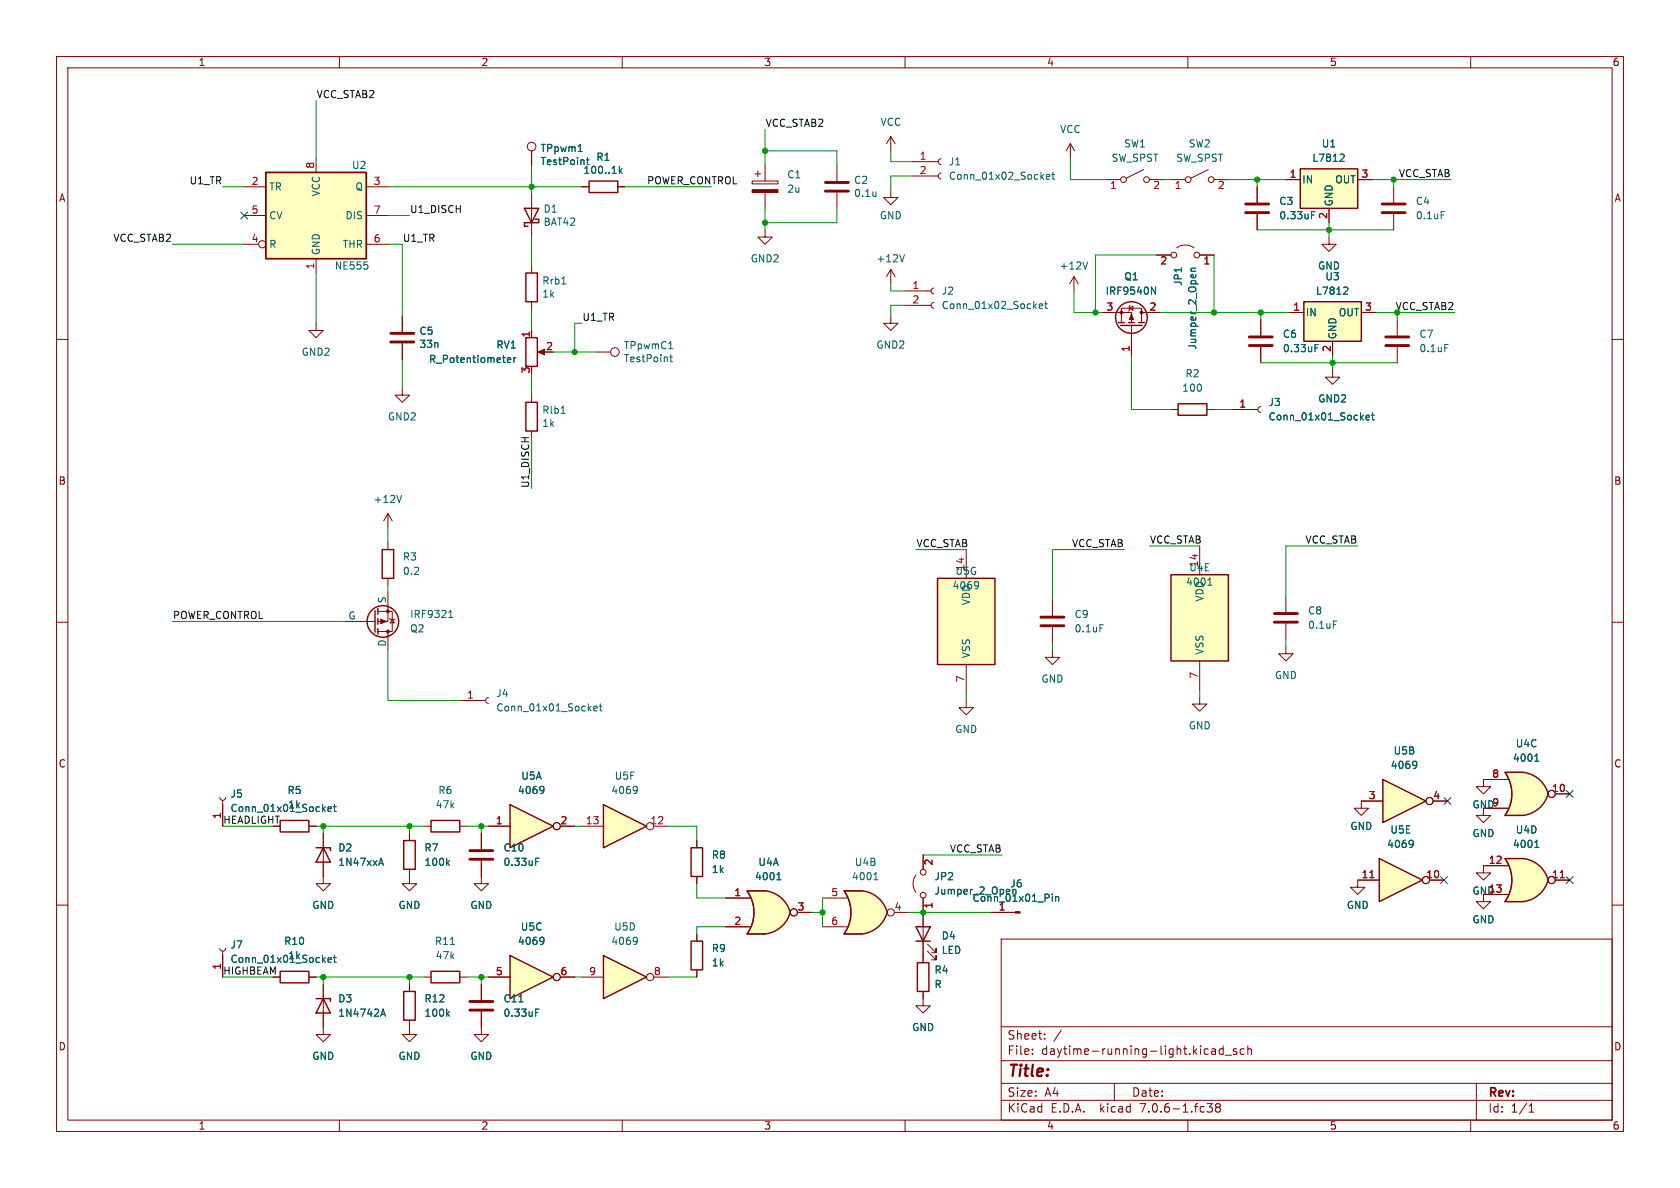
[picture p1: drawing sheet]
<svg xmlns="http://www.w3.org/2000/svg" width="297mm" height="210mm" viewBox="0 0 297 210" stroke-linecap="round" stroke-linejoin="round" font-family="sans-serif">
<g fill="none" stroke="#840000" stroke-width=".18">
<path d="M10 10h277v190h-277zM12 12h273v186h-273zM60 10v2M110 10v2M160 10v2M210 10v2M260 10v2M133 32h4.5v.5h-4.5zM133.5 30.7h1M134 30.2v1M135.3 29.2v2.8M135.3 34v2.8"/>
<path d="M148 29.2v2.8M148 34v2.8M157.5 33.7v1.2h1.2l-1.2 1.3-1.3-1.3h1.3M157.5 24.1l-.8 1.3M157.5 24.1v2.6M157.5 24.1l.7 1.3M161.3 31.1h4.6M161.3 28.6h4.6M166.4 30.6l-.4 .1-.1 .4 .1 .4 .4 .1M166.4 28.1l-.4 .1-.1 .4 .1 .3 .4 .2M189.2 25.4l-.7 1.3M189.2 25.4v2.5"/>
<path d="M189.2 25.4l.8 1.3M10 60h2M135.3 40.6v1.3h1.2l-1.2 1.3-1.3-1.3h1.3M157.5 55.9v1.3h1.2l-1.2 1.2-1.3-1.2h1.3M157.5 47.6v2.6M157.5 47.6l-.8 1.3M157.5 47.6l.7 1.3M160 54h4.6M160 51.4h4.6M165.1 53.5l-.3 .1-.2 .4 .1 .3 .4 .2M165.1 50.9l-.3 .2-.2 .3 .1 .4 .4 .1M189.9 48.9l-.8 1.3"/>
<path d="M189.9 48.9v2.5M189.9 48.9l.7 1.3M285 60h2M170.8 97.2v5M10 110h2M170.8 117.5v5.1M186.1 114.9v1.3h1.2l-1.2 1.3-1.3-1.3h1.3M285 110h2M10 160h2M38.9 141l.1 .3 .4 .2 .3-.2 .2-.3M39.4 141.5v4.6M54.6 146.1h1.3"/>
<path d="M57.1 147.3v7.6M72.4 153.7v2.5h1.3l-1.3 1.3-1.3-1.3h1.3M72.4 147.3v1.3M74.9 146.1h1.3M81.3 146.1h1.2M85.1 154.9v1.3h1.3l-1.3 1.3-1.3-1.3h1.3M285 160h2M38.9 167.6l.1 .4 .4 .1 .3-.1 .2-.4M39.4 168.1v4.6M48.3 172.7h1.2M54.6 172.7h1.3M74.9 172.7h1.3"/>
<path d="M81.3 172.7h1.2M177 166h108v32h-108zM60 198v2M72.4 181.6v1.3h1.3l-1.3 1.3-1.3-1.3h1.3M85.1 181.6v1.3h1.3l-1.3 1.3-1.3-1.3h1.3M110 198v2M160 198v2M177 194.5h108M177 191.5h108M177 187.5h108M177 181.5h108M182.5 186.3v.1"/>
<path d="M182.5 185.5v.1M184.7 183.6v.1M184.7 182.8v.1M187.6 182.1l-1.3 2M197 191.5v3M210 198v2M213.4 195.1h.9l-.5 .6 .4 .1v.7l-.2 .1-.5-.1M214.2 185.5h.6l.1 .9M214.9 185.8h-.5a.29 .29 0 0 0-.2 .3 .29 .29 0 0 0 .2 .3l.5-.1M215.2 195.7l-.3-.2 .3-.4 .4 .1 .1 .2-.2 .3M215.2 195.7l-.3 .3v.3l.3 .3 .4-.1 .1-.2v-.4l-.2-.2M215.2 195.7h.3"/>
<path d="M216.2 185.5l-.4-.1-.3 .3v.4l.2 .2h.5M216.2 184.9v1.5M216.6 186.5h1.1M218.6 185.5l-.4-.1-.2 .2 .1 .2 .5 .2v.3h-.6M220 185.5l-.5-.1-.3 .3v.4l.2 .2h.6M220.6 185.5l.2-.1 .4 .1v.9M220.6 184.9v1.5M260 198v2M261 191.5v6.5M270.3 196.6h.9M270.3 195.5l.4-.4v1.5"/>
</g>
<g fill="none" stroke="#006464" stroke-width=".18">
<path d="M154.9 33.9v.8M154.9 34.6l-.1 .1M185 31.3l.6-.1-.1-.3-.3-.1-.2 .2v.6h.5M186 30.8h.4M186.1 30.4v1.1l.3 .2M159.9 45l-.4 1.3M183.7 54.1l.6-.1v-.2l-.4-.1-.2 .2 .1 .6h.5M184.7 53.7h.5M184.9 53.3v1.1l.3 .2M192.3 46.3l-.4 1.3M172.8 102.8l.1 .1a1.03 1.03 0 0 1-.1 1.1M173 103.4l-.2 .2"/>
<path d="M58 143l.6-.1-.1-.2-.3-.1-.2 .2v.6h.5M59 142.6h.4M59.1 142.2v1.1l.3 .2M67.1 152.6h.6M67.4 151.7l.4 1.3M79.1 152.5l.4 .5M79.5 152.1l-.5 .5M58 169.7l.6-.1-.1-.3h-.3l-.2 .2v.6h.5M59 169.3h.4M59.1 168.9v1l.3 .2M79.6 166.9h.7"/>
</g>
<path d="M145.9 33.8h4.1M145.9 32.3h4.1" fill="none" stroke="#840000" stroke-width=".51"/>
<path d="M165.7 102.2h10.2v15.3h-10.2zM49.5 145h5.1v2.1h-5.1zM55.9 149.9h2.5v.5M57.1 149.9l1.3 2.5h-2.5zM71.4 148.6h2v5.1h-2zM76.2 145h5.1v2.1h-5.1zM49.5 171.7h5.1v2h-5.1zM76.2 171.7h5.1v2h-5.1z" fill="none" stroke="#840000" stroke-width=".25"/>
<path d="M133 33.5h4.5v.5h-4.5z" fill="#840000" stroke="#840000" stroke-width=".18"/>
<g fill="#ffffc2" stroke="#ffffc2" stroke-width=".18">
<path d="M165.7 102.2h10.2v15.3h-10.2z"/>
<path d="M134.7 159.9l5 1.4a5.2 5.2 0 0 1-4.4 3.8z"/>
</g>
<path d="M132.1 157.5h3.2M132.1 165.1h3.2" fill="none" stroke="#ffffc2" stroke-width=".18"/>
<path d="M132.1 157.5h3.2v7.6h-3.2a6.7 6.7 0 0 0 0-7.6z" fill="#ffffc2"/>
<g fill="#ffffc2" stroke="#ffffc2" stroke-width=".18">
<path d="M135.3 157.5a5.1 5.1 0 0 1 4.4 3.8l-5 1.3z"/>
<path d="M47 30.5h17.8v15.2h-17.8z"/>
<path d="M230.5 53.3h10.2v7h-10.2z"/>
<path d="M229.9 29.8h10.1v7h-10.1z"/>
<path d="M207 101.6h10.2v15.2h-10.2z"/>
<path d="M151.8 159.9l5 1.4a5.2 5.2 0 0 1-4.4 3.8z"/>
</g>
<g fill="none" stroke="#840000" stroke-width=".25">
<path d="M47 30.5h17.8v15.2h-17.8zM92.7 36.8h2.5l-1.2 2.6zM94.6 38.7h.6v.7h-2.5v.6h.6M104.1 32h5.1v2h-5.1zM229.9 29.8h10.1v7h-10.1zM93 59.7h2v5.1h-2zM93 48.3h2v5h-2zM197.7 57h1.1M198.1 57.5h3.8M199.5 57h1M201.3 57h1M230.5 53.3h10.2v7h-10.2z"/>
<path d="M93 71.1h2v5.1h-2zM67.6 97.2h2v5h-2zM66.3 108v3.8M66.8 107.6v1M66.8 109.3v1.1M66.8 111.1v1M207 101.6h10.2v15.2h-10.2zM122.2 149.9h2v5h-2zM135.3 157.5h-3.2a6.6 6.6 0 0 1 0 7.6h3.2M135.3 157.5a5.1 5.1 0 0 1 4.4 3.8 5.2 5.2 0 0 1-4.4 3.8M71.4 175.3h2v5h-2z"/>
<circle cx="200" cy="56.1" r="2.79"/>
<circle cx="67.7" cy="109.9" r="2.79"/>
</g>
<g fill="none" stroke="#840000" stroke-width=".18">
<path d="M43.2 33h3.8M43.2 38.1h3.8M55.9 27.9v2.6M64.8 33h3.8M64.8 38.1h3.8M94 26.7v2.5M94 34.3v7.6M102.9 33h1.2M109.2 33h1.3M195.6 31.8h2.5M202.2 30l-3.1 1.5M203.2 31.8h2.5"/>
<path d="M207 31.8h2.5M213.6 30l-3 1.5M214.6 31.8h2.6M222.2 33v2.8M222.2 37.8v2.8M227.3 31.8h2.6M234.9 36.8v2.6M240 31.8h2.6M246.4 33v2.8M246.4 37.8v2.8M43.2 43.2h2.5M55.9 57.2v1.2h1.2l-1.2 1.3-1.3-1.3h1.3"/>
<path d="M55.9 45.7v2.6M64.8 43.2h3.8M71.1 55.9v2.8M94 47v1.3M94 53.3v1.3M94 58.4v1.3M194.9 55.2h5.1v1.8M198.2 57v-2.5h3.6v2.5M199.6 54.5l.7-.4v.8zM199.8 54l-.2 .1v.8l-.1 .1M200 57.5v5.4M201.8 55.2h3.3"/>
<path d="M204.5 45.1h2.5M208 43.8a2.54 2.54 0 0 1 3.1 0M212.1 45.1h2.5M222.9 56.5v2.8M228 55.2h2.5M234.9 41.9v1.3h1.3l-1.3 1.3-1.2-1.3h1.2M240.7 55.2h2.5M247 56.5v2.8M71.1 68.6v1.3h1.3l-1.3 1.2-1.3-1.2h1.3M71.1 60.7v2.8M94 69.9v1.2M94 76.2v1.3"/>
<path d="M95.5 62.2h1M105.4 62.2h2.5M222.9 61.3v2.8M235.6 60.3v2.6M247 61.3v2.8M68.6 90.8l-.8 1.3M68.6 90.8v2.5M68.6 95.9v1.3M68.6 90.8l.7 1.3M212.1 96.5v5.1M61 109.9h5.3M66.8 108.1h2.5v3.5h-2.5"/>
<path d="M68.6 104.8v5.1h-1.8M68.6 102.2v1.3M68.6 111.6v3.3M68.8 109.3l.2 .2h.7l.1 .1M69.3 109.5l.4 .6h-.7zM212.1 116.8v5.1M227.3 114.3v1.3h1.3l-1.3 1.2-1.2-1.2h1.2M227.3 105.4v2.8M227.3 110.2v2.8M81.3 123.8h4.6M86.4 123.3l-.4 .2-.1 .3 .1 .4 .4 .1M170.8 123.8v1.3h1.3l-1.3 1.3-1.3-1.3h1.3"/>
<path d="M212.1 123.2v1.3h1.3l-1.3 1.2-1.3-1.2h1.3M262.3 137.8v1.3h1.2l-1.2 1.2-1.3-1.2h1.3M57.1 154.9v1.3h1.3l-1.3 1.3-1.2-1.3h1.2M123.2 148.6v1.3M123.2 154.9v1.3M128.3 158.8h4.3M135.3 157.5h-3.2a6.6 6.6 0 0 1 0 7.6h3.2M161.9 154.7a2.54 2.54 0 0 0 0 3M163.2 151.1v2.6M163.2 158.8v2.5M262.3 158.1v1.3h1.2l-1.2 1.3-1.3-1.3h1.3M72.4 174v1.3"/>
<path d="M128.3 163.8h4.3M141 161.3h2.5M175.3 161.3h4.2M72.4 180.3v1.3"/>
<circle cx="94" cy="25.9" r=".76"/>
<circle cx="198.6" cy="31.8" r=".51"/>
<circle cx="202.7" cy="31.8" r=".51"/>
<circle cx="210.1" cy="31.8" r=".51"/>
<circle cx="214.1" cy="31.8" r=".51"/>
<circle cx="46.4" cy="43.2" r=".63"/>
<circle cx="207.5" cy="45.1" r=".51"/>
<circle cx="211.6" cy="45.1" r=".51"/>
<circle cx="108.7" cy="62.2" r=".76"/>
<circle cx="163.2" cy="158.2" r=".51"/>
<circle cx="163.2" cy="154.2" r=".51"/>
<circle cx="140.3" cy="161.3" r=".63"/>
</g>
<g fill="none" stroke="#006464" stroke-width=".18">
<path d="M102.2 26.8h.7M103.7 28.3h.5M103.8 27.8v1.1l.2 .2M109.5 29.4v1.3M109.6 30.2l.4 .5M110 29.8l-.5 .5M231.9 38h.4M231.9 37.4h.6M237.1 27.2l.4 .1 .1 .3-.7 .9h.7M254.8 37.4h.6M65 46.9v.5M99.3 50.2h.7"/>
<path d="M203.6 50.7l.7 1.3v-1.3M210.6 47.9h.8M211.4 47.4l-.8 .1v.3l.1 .1M237.7 50.7l.5 .1 .1 .3-.8 .9h.8M89.7 63.7l.6-.2-.1-.2-.3-.1-.2 .2 .1 .6h.4M90.8 63.2v.9M91.2 63.2l-.4 .3M99.2 73.1h.7M118.2 61.6h.7M118.4 63.1h.5M118.6 62.7v1.1l.3 .2M232.5 60.9h.6"/>
<path d="M232.5 61.5h.4M255.4 60.9h.6M71 87.6l-.4 1.2M79.3 109.2h.8M79.3 108.3l.4-.4v1.3M213.5 103.4h.8M213.7 102.5l.2-.3v1.2M235.7 109.8h.6M105 125.3l.6-.2-.1-.2-.3-.1-.2 .2v.6h.5M105.9 124.8h.5M106.1 124.4v1.1l.3 .2M137.3 155.5h.8"/>
<path d="M137.5 154.6l.2-.4v1.3M179.1 157.2v.9M179.6 157.4v.7M186 158.1v.1M186 158.5v.8M186.6 158.5v.8M186.6 158.6l.2-.1h.3l.1 .8M79.1 179.2l.4 .4M79.5 178.8l-.5 .5"/>
</g>
<path d="M220.2 37.6h4.1M220.2 36.1h4.1M244.3 37.6h4.1M244.3 36.1h4.1M69.1 58.9h4.1M220.9 59.6h4M245 59.6h4M69.1 60.5h4.1M220.9 61.1h4M245 61.1h4M225.3 110h4.1M225.3 108.5h4.1" fill="none" stroke="#840000" stroke-width=".51"/>
<g fill="#840000" stroke="#840000" stroke-width=".18">
<path d="M67.3 109.5l1 .4-1 .3z"/>
<path d="M95.1 62.2l1.2-.5v1z"/>
<path d="M200 55.5l.4 1h-.8z"/>
<path d="M179.5 161.2h.8v.2h-.8z"/>
<circle cx="68.6" cy="108.1" r=".25"/>
<circle cx="68.6" cy="111.6" r=".25"/>
<circle cx="198.2" cy="55.2" r=".25"/>
<circle cx="201.8" cy="55.2" r=".25"/>
</g>
<path d="M149.2 157.5h3.2M149.2 165.1h3.2" fill="none" stroke="#ffffc2" stroke-width=".18"/>
<path d="M149.2 157.5h3.2v7.6h-3.2a6.7 6.7 0 0 0 0-7.6z" fill="#ffffc2"/>
<path d="M152.4 157.5a5.1 5.1 0 0 1 4.4 3.8l-4.9 1.3z" fill="#ffffc2" stroke="#ffffc2" stroke-width=".18"/>
<path d="M152.4 157.5h-3.2a6.6 6.6 0 0 1 0 7.6h3.2M152.4 157.5a5.1 5.1 0 0 1 4.4 3.8 5.2 5.2 0 0 1-4.4 3.8" fill="none" stroke="#840000" stroke-width=".25"/>
<g fill="none" stroke="#840000" stroke-width=".18">
<path d="M145.4 158.8h4.3M152.4 157.5h-3.2a6.6 6.6 0 0 1 0 7.6h3.2M145.4 163.8h4.3M158.1 161.3h2.6"/>
<circle cx="157.5" cy="161.3" r=".63"/>
</g>
<path d="M154.5 155.5h.7M154.6 154.6l.2-.4v1.3" fill="none" stroke="#006464" stroke-width=".18"/>
<path d="M90.2 168.9l7.6 3.8-7.6 3.8z" fill="#ffffc2"/>
<path d="M90.2 168.9l7.6 3.8-7.6 3.8z" fill="none" stroke="#840000" stroke-width=".25"/>
<g fill="none" stroke="#840000" stroke-width=".18">
<path d="M85.1 147.3v2.8M85.1 152.1v2.8M86.4 172.7h3.8M99.1 172.7h2.5"/>
<circle cx="98.4" cy="172.7" r=".63"/>
</g>
<path d="M94.7 152.3h.4M94.7 151.7h.6M95.9 165.7l.2 .1a1.03 1.03 0 0 1-.2 1.1M96.2 166.2l-.3 .3" fill="none" stroke="#006464" stroke-width=".18"/>
<path d="M83.1 151.9h4M83.1 150.4h4" fill="none" stroke="#840000" stroke-width=".51"/>
<path d="M106.7 168.9l7.6 3.8-7.6 3.8z" fill="#ffffc2"/>
<path d="M55.9 176.5h2.5v.5M57.1 176.5l1.3 2.6h-2.5zM106.7 168.9l7.6 3.8-7.6 3.8z" fill="none" stroke="#840000" stroke-width=".25"/>
<g fill="none" stroke="#840000" stroke-width=".18">
<path d="M57.1 174v7.6M102.9 172.7h3.8M115.6 172.7h2.5"/>
<circle cx="114.9" cy="172.7" r=".63"/>
</g>
<path d="M67.3 179.6l.4-1.2 .4 1.2M67.4 179.3h.6M112.4 165.7l.2 .1a1.03 1.03 0 0 1-.2 1.1M112.7 166.2l-.3 .3" fill="none" stroke="#006464" stroke-width=".18"/>
<path d="M243.8 151.8l7.7 3.8-7.7 3.8z" fill="#ffffc2"/>
<path d="M243.8 151.8l7.7 3.8-7.7 3.8z" fill="none" stroke="#840000" stroke-width=".25"/>
<g fill="none" stroke="#840000" stroke-width=".18">
<path d="M243.8 155.6h-3.8v1.2h1.3l-1.3 1.3-1.2-1.3h1.2M252.7 155.6h2.6"/>
<circle cx="252.1" cy="155.6" r=".63"/>
</g>
<path d="M242.2 155.2h.7" fill="none" stroke="#a90000" stroke-width=".18"/>
<path d="M249.6 148.5l.2 .2a1.03 1.03 0 0 1-.2 1M249.8 149.1l-.2 .2" fill="none" stroke="#006464" stroke-width=".18"/>
<path d="M244.5 137.8l7.6 3.8-7.6 3.8z" fill="#ffffc2"/>
<path d="M244.5 137.8l7.6 3.8-7.6 3.8z" fill="none" stroke="#840000" stroke-width=".25"/>
<g fill="none" stroke="#840000" stroke-width=".18">
<path d="M244.5 141.6h-3.8v1.3h1.2l-1.2 1.2-1.3-1.2h1.3M253.4 141.6h2.5"/>
<circle cx="252.7" cy="141.6" r=".63"/>
</g>
<path d="M250.2 134.6l.2 .1a1.03 1.03 0 0 1-.2 1.1M250.5 135.1l-.3 .3" fill="none" stroke="#006464" stroke-width=".18"/>
<path d="M106.7 142.2l7.6 3.9-7.6 3.8z" fill="#ffffc2"/>
<path d="M208.3 71.4h5.1v2h-5.1zM106.7 142.2l7.6 3.9-7.6 3.8zM161.9 163.8h2.6l-1.3 2.6zM161.9 166.4h2.6M162.2 170.2h2v5.1h-2z" fill="none" stroke="#840000" stroke-width=".25"/>
<g fill="none" stroke="#840000" stroke-width=".18">
<path d="M207 72.4h1.3M213.4 72.4h1.2M217.8 72.4h4.6M222.9 71.9l-.4 .1-.1 .4 .1 .3 .4 .2M235.6 65.4v1.3h1.3l-1.3 1.2-1.3-1.2h1.3M102.9 146.1h3.8M115.6 146.1h2.5M163.2 175.3v2.5h1.3l-1.3 1.3-1.3-1.3h1.3M163.2 161.3v8.9M164 168.1l1.5 1.6v-.8v.8h-.8M164 166.9l1.5 1.5v-.8v.8h-.8M57.1 181.6v1.3h1.3l-1.3 1.3-1.2-1.3h1.2"/>
<circle cx="114.9" cy="146" r=".63"/>
</g>
<path d="M241.5 73.8l.6-.1-.1-.2-.3-.1-.2 .2 .1 .6h.4M242.5 73.4h.5M242.7 73v1.1l.3 .1M112.4 139l.2 .1a1.03 1.03 0 0 1-.2 1.1M112.7 139.6l-.3 .2" fill="none" stroke="#006464" stroke-width=".18"/>
<path d="M268.7 139l5 1.3a5.2 5.2 0 0 1-4.4 3.8z" fill="#ffffc2" stroke="#ffffc2" stroke-width=".18"/>
<path d="M266.1 136.5h3.1M266.1 144.1h3.1" fill="none" stroke="#ffffc2" stroke-width=".18"/>
<path d="M266.1 136.5h3.1v7.6h-3.1a6.7 6.7 0 0 0 0-7.6z" fill="#ffffc2"/>
<path d="M269.3 136.5a5.1 5.1 0 0 1 4.4 3.8l-5 1.3z" fill="#ffffc2" stroke="#ffffc2" stroke-width=".18"/>
<path d="M266.1 136.5h3.2a5.1 5.1 0 0 1 4.4 3.8 5.2 5.2 0 0 1-4.5 3.8h-3.1a6.6 6.6 0 0 0 0-7.6z" fill="none" stroke="#840000" stroke-width=".25"/>
<g fill="none" stroke="#840000" stroke-width=".18">
<path d="M262.3 137.8h4.3M269.2 136.5h-3.1a6.6 6.6 0 0 1 0 7.6h3.1M262.3 142.9h4.3M275 140.3h2.5"/>
<circle cx="274.3" cy="140.3" r=".63"/>
</g>
<path d="M271.3 134.6h.8M271.4 133.6l.3-.3v1.3" fill="none" stroke="#006464" stroke-width=".18"/>
<path d="M90.2 142.2l7.6 3.9-7.6 3.8z" fill="#ffffc2"/>
<path d="M90.2 142.2l7.6 3.9-7.6 3.8z" fill="none" stroke="#840000" stroke-width=".25"/>
<g fill="none" stroke="#840000" stroke-width=".18">
<path d="M186.1 106v2.8M186.1 110.9v2.8M86.4 146.1h3.8M99.1 146.1h2.5M262.3 153v1.3h1.2l-1.2 1.3-1.3-1.3h1.3M85.1 174v2.8M85.1 178.8v2.8"/>
<circle cx="98.4" cy="146" r=".63"/>
</g>
<path d="M194.5 110.4h.6M95.9 139l.2 .1a1.03 1.03 0 0 1-.2 1.1M96.2 139.6l-.3 .2M91.7 177.1h.8M94.7 179h.4M94.7 178.4h.6" fill="none" stroke="#006464" stroke-width=".18"/>
<path d="M184 110.6h4.1M184 109.1h4.1M83.1 178.6h4M83.1 177h4" fill="none" stroke="#840000" stroke-width=".51"/>
<path d="M268.7 154.2l5 1.4a5.2 5.2 0 0 1-4.4 3.8z" fill="#ffffc2" stroke="#ffffc2" stroke-width=".18"/>
<path d="M266.1 159.4h3.1M266.1 151.8h3.1" fill="none" stroke="#ffffc2" stroke-width=".18"/>
<path d="M266.1 151.8h3.1v7.6h-3.1a6.7 6.7 0 0 0 0-7.6z" fill="#ffffc2"/>
<path d="M269.3 151.8a5.1 5.1 0 0 1 4.4 3.8l-5 1.3z" fill="#ffffc2" stroke="#ffffc2" stroke-width=".18"/>
<path d="M266.1 151.8h3.2a5.1 5.1 0 0 1 4.4 3.8 5.2 5.2 0 0 1-4.5 3.8h-3.1a6.6 6.6 0 0 0 0-7.6zM122.2 166.4h2v5.1h-2z" fill="none" stroke="#840000" stroke-width=".25"/>
<g fill="none" stroke="#840000" stroke-width=".18">
<path d="M94 26.7v2.5M102.9 33h1.2M109.2 33h1.3M222.2 33v2.8M222.2 37.8v2.8M227.3 31.8h2.6M234.9 36.8v2.6M240 31.8h2.6M71.1 55.9v2.8M94 58.4v1.3M194.9 55.2h2.6M202.6 55.2h2.5"/>
<path d="M204.5 45.1h2.5M212.1 45.1h2.5M222.9 56.5v2.8M228 55.2h2.5M240.7 55.2h2.5M71.1 60.7v2.8M200 60.3v2.6M217.8 72.4h3.8M222.9 61.3v2.8M235.6 60.3v2.6M262.3 137.8h4.3M39.4 142.2v3.9"/>
<path d="M54.6 146.1h1.3M57.1 147.3v2.6M57.1 152.4v2.5M72.4 147.3v1.3M72.4 153.7v1.2M85.1 147.3v2.8M85.1 152.1v2.8M86.4 146.1h3.8M99.1 146.1h2.5M123.2 148.6v1.3M123.2 154.9v1.3M128.3 158.8h4.3"/>
<path d="M163.2 151.1v2.6M163.2 158.8v5M240 155.6h3.8M240.7 141.6h3.8M252.7 155.6h2.6M253.4 141.6h2.5M262.3 153h4.3M262.3 158.1h4.3M266.6 142.9h-4.3v1.2h1.2l-1.2 1.3-1.3-1.3h1.3M269.2 151.8h-3.1a6.6 6.6 0 0 1 0 7.6h3.1M275 155.6h2.5M275 140.3h2.5"/>
<path d="M39.4 168.9v3.8M48.3 172.7h1.2M54.6 172.7h1.3M57.1 174v2.5M57.1 179.1v2.5M72.4 174v1.3M85.1 174v2.8M85.1 178.8v2.8M86.4 172.7h3.8M99.1 172.7h2.5M123.2 165.1v1.3M123.2 171.5v1.2"/>
<path d="M128.3 163.8h4.3M141 161.3h2.5M163.2 166.4v3.8M163.2 175.3v1.2M175.3 161.3h3.8M72.4 180.3v1.3"/>
<circle cx="98.4" cy="146" r=".63"/>
<circle cx="252.1" cy="155.6" r=".63"/>
<circle cx="252.7" cy="141.6" r=".63"/>
<circle cx="274.3" cy="140.3" r=".63"/>
<circle cx="274.3" cy="155.6" r=".63"/>
<circle cx="98.4" cy="172.7" r=".63"/>
<circle cx="140.3" cy="161.3" r=".63"/>
</g>
<path d="M242.2 155.2h.7M275.8 155.2h.8" fill="none" stroke="#a90000" stroke-width=".18"/>
<g fill="none" stroke="#006464" stroke-width=".18">
<path d="M102.2 26.8h.7M103.7 28.3h.5M103.8 27.8v1.1l.2 .2M109.5 29.4v1.3M109.6 30.2l.4 .5M110 29.8l-.5 .5M231.9 38h.4M231.9 37.4h.6M237.1 27.2l.4 .1 .1 .3-.7 .9h.7M203.6 50.7l.7 1.3v-1.3M210.6 47.9h.8M211.4 47.4l-.8 .1v.3l.1 .1"/>
<path d="M237.7 50.7l.5 .1 .1 .3-.8 .9h.8M89.7 63.7l.6-.2-.1-.2-.3-.1-.2 .2 .1 .6h.4M90.8 63.2v.9M91.2 63.2l-.4 .3M232.5 61.5h.4M232.5 60.9h.6M241.5 73.8l.6-.1-.1-.2-.3-.1-.2 .2 .1 .6h.4M242.5 73.4h.5M242.7 73v1.1l.3 .1M95.9 139l.2 .1a1.03 1.03 0 0 1-.2 1.1M96.2 139.6l-.3 .2M250.2 134.6l.2 .1a1.03 1.03 0 0 1-.2 1.1"/>
<path d="M250.5 135.1l-.3 .3M271.3 134.6h.8M271.4 133.6l.3-.3v1.3M58 143l.6-.1-.1-.2-.3-.1-.2 .2v.6h.5M59 142.6h.4M59.1 142.2v1.1l.3 .2M67.1 152.6h.6M67.4 151.7l.4 1.3M79.1 152.5l.4 .5M79.5 152.1l-.5 .5M94.7 152.3h.4M94.7 151.7h.6"/>
<path d="M137.3 155.5h.8M137.5 154.6l.2-.4v1.3M179.1 157.2v.9M179.6 157.4v.7M186 158.1v.1M186 158.5v.8M186.6 158.5v.8M186.6 158.6l.2-.1h.3l.1 .8M249.6 148.5l.2 .2a1.03 1.03 0 0 1-.2 1M249.8 149.1l-.2 .2M271.3 149.8h.8M271.4 148.8l.3-.3v1.3"/>
<path d="M58 169.7l.6-.1-.1-.3h-.3l-.2 .2v.6h.5M59 169.3h.4M59.1 168.9v1l.3 .2M67.3 179.6l.4-1.2 .4 1.2M67.4 179.3h.6M79.1 179.2l.4 .4M79.5 178.8l-.5 .5M91.7 177.1h.8M94.7 179h.4M94.7 178.4h.6M95.9 165.7l.2 .1a1.03 1.03 0 0 1-.2 1.1M96.2 166.2l-.3 .3"/>
</g>
<g fill="none" stroke="#009600" stroke-width=".18">
<path d="M55.9 17.8v10.1M39.4 33h3.8M68.6 33h34.3M68.6 38.1h3.8M94 29.2v5.1M110.5 33h15.2M135.3 22.9v6.3M135.3 36.8v3.8M135.3 26.7h12.7v2.5M148 36.8v2.6h-12.7M157.5 26.7v1.9h3.8M161.3 31.1h-3.8v2.6"/>
<path d="M189.2 27.9v3.9h6.4M205.7 31.8h1.3M217.2 31.8h10.1M222.2 31.8v1.2M234.9 39.4v2.5M242.6 31.8h13.9M246.4 31.8v1.2M30.5 43.2h12.7M55.9 48.3v8.9M68.6 43.2h2.5v12.7M94 41.9v5.1M94 54.6v3.8"/>
<path d="M102.9 57.2h-1.3v5M157.5 50.2v1.2h2.5M160 54h-2.5v1.9M189.9 51.4v3.8h5M204.5 45.1h-10.8v10.1M205.1 55.2h22.9M214.6 45.1v10.1M222.2 40.6h24.2M222.9 55.2v1.3M243.2 55.2h14M247 55.2v1.3M71.1 63.5v5.1"/>
<path d="M94 66v3.9M94 77.5v8.9M97.8 62.2h7.6M200 62.9v9.5h7M214.6 72.4h3.2M222.9 64.1h24.1M235.6 62.9v2.5M68.6 93.3v2.6M161.9 97.2h8.9M198.8 97.2h-12.7v8.8M203.2 96.5h8.9M240 96.5h-12.7v8.9"/>
<path d="M30.5 109.9h30.5M68.6 103.5v1.3M68.6 114.9v8.9h12.7M186.1 113.7v1.2M227.3 113v1.3M170.8 122.6v1.2M212.1 121.9v1.3M39.4 146.1h8.9M55.9 146.1h19M57.1 146.1v1.2M72.4 146.1v1.2M82.5 146.1h3.9"/>
<path d="M85.1 146.1v1.2M101.6 146.1h1.3M118.1 146.1h5.1v2.5M123.2 156.2v2.6h5.1M145.4 158.8v5M163.2 151.1h14M39.4 172.7h8.9M55.9 172.7h19M57.1 172.7v1.3M72.4 172.7v1.3M82.5 172.7h3.9M85.1 172.7v1.3"/>
<path d="M101.6 172.7h1.3M118.1 172.7h5.1M128.3 163.8h-5.1v1.3M143.5 161.3h1.9M160.7 161.3h14.6"/>
</g>
<path d="M42.6 37.5l1.2 1.2M43.8 37.5l-1.2 1.2M276.9 139.7l1.2 1.2M278.1 139.7l-1.2 1.2M254.7 155l1.2 1.2M255.3 141l1.2 1.2M255.9 155l-1.2 1.2M256.5 141l-1.2 1.2M276.9 155l1.2 1.2M278.1 155l-1.2 1.2" fill="none" stroke="#000084" stroke-width=".18"/>
<g fill="#009600" stroke="#009600" stroke-width=".18">
<circle cx="235.6" cy="64.1" r=".46"/>
<circle cx="145.4" cy="161.3" r=".46"/>
<circle cx="163.2" cy="161.3" r=".46"/>
<circle cx="193.7" cy="55.2" r=".46"/>
<circle cx="246.4" cy="31.8" r=".46"/>
<circle cx="234.9" cy="40.6" r=".46"/>
<circle cx="214.6" cy="55.2" r=".46"/>
<circle cx="222.2" cy="31.8" r=".46"/>
<circle cx="222.9" cy="55.2" r=".46"/>
<circle cx="135.3" cy="39.4" r=".46"/>
<circle cx="135.3" cy="26.7" r=".46"/>
<circle cx="94" cy="33" r=".46"/>
<circle cx="101.6" cy="62.2" r=".46"/>
<circle cx="72.4" cy="172.7" r=".46"/>
<circle cx="57.1" cy="146.1" r=".46"/>
<circle cx="57.1" cy="172.7" r=".46"/>
<circle cx="85.1" cy="146.1" r=".46"/>
<circle cx="72.4" cy="146.1" r=".46"/>
<circle cx="85.1" cy="172.7" r=".46"/>
</g>
<text font-size="2.8" fill="#840000" x="178" y="190.9">Title:</text>
<g font-size="2.1" fill="#840000">
<text x="178" y="184">Sheet:</text>
<text x="178" y="186.7">File:</text>
<text x="184.1" y="186.7">daytime-running-light.kicad_sch</text>
<text x="178" y="196.9">KiCad</text>
<text x="178" y="194.1">Size:</text>
<text x="184.7" y="194.1">A4</text>
<text x="185.7" y="196.9">E.D.A.</text>
<text x="194.6" y="196.9">kicad</text>
<text x="200" y="194.1">Date:</text>
<text x="201.8" y="196.9">7.0.6-1.fc38</text>
<text x="263" y="194.3">Rev:</text>
<text x="263" y="196.9">Id:</text>
<text x="267.1" y="196.9">1/1</text>
</g>
<g font-size="1.8" fill="#840000">
<text x="35" y="11.9">1</text>
<text x="85" y="11.9">2</text>
<text x="135" y="11.9">3</text>
<text x="185" y="11.9">4</text>
<text x="235" y="11.9">5</text>
<text x="285" y="11.9">6</text>
<text x="10.3" y="35.9">A</text>
<text x="285.3" y="35.9">A</text>
<text x="10.3" y="85.9">B</text>
<text x="285.3" y="85.9">B</text>
<text x="10.3" y="135.9">C</text>
<text x="285.3" y="135.9">C</text>
<text x="39.4" y="145.7">HEADLIGHT</text>
<text x="10.3" y="185.9">D</text>
<text x="285.3" y="185.9">D</text>
<text x="35" y="199.9">1</text>
<text x="85" y="199.9">2</text>
<text x="135" y="199.9">3</text>
<text x="185" y="199.9">4</text>
<text x="235" y="199.9">5</text>
<text x="285" y="199.9">6</text>
</g>
<g font-size="1.8" fill="#0f0f0f">
<text x="55.9" y="17.4">VCC_STAB2</text>
<text x="135.3" y="22.5">VCC_STAB2</text>
<text x="33.4" y="32.7">U1_TR</text>
<text x="114.3" y="32.7">POWER_CONTROL</text>
<text x="247.2" y="31.4">VCC_STAB</text>
<text x="72.4" y="37.8">U1_DISCH</text>
<text x="19.9" y="42.8">VCC_STAB2</text>
<text x="71.1" y="42.8">U1_TR</text>
<text x="102.9" y="56.8">U1_TR</text>
<text x="93.6" y="86.4" transform="rotate(-90 93.6 86.4)">U1_DISCH</text>
<text x="161.9" y="96.8">VCC_STAB</text>
<text x="189.4" y="96.8">VCC_STAB</text>
<text x="203.2" y="96.2">VCC_STAB</text>
<text x="230.7" y="96.2">VCC_STAB</text>
<text x="30.5" y="109.5">POWER_CONTROL</text>
<text x="167.8" y="150.8">VCC_STAB</text>
<text x="39.4" y="172.4">HIGHBEAM</text>
</g>
<g font-size="1.8" fill="#006464">
<text x="155.6" y="22.5">VCC</text>
<text x="187.3" y="23.7">VCC</text>
<text x="95.5" y="27.1">TPpwm1</text>
<text x="95.5" y="29.4">TestPoint</text>
<text x="105.3" y="28.6">R1</text>
<text x="167.6" y="29.4">J1</text>
<text x="196.4" y="28.8">SW_SPST</text>
<text x="198.6" y="26.3">SW1</text>
<text x="207.8" y="28.8">SW_SPST</text>
<text x="210.1" y="26.3">SW2</text>
<text x="231.9" y="28.8">L7812</text>
<text x="233.6" y="26.3">U1</text>
<text x="47.5" y="33.9">TR</text>
<text x="56.7" y="34.8" transform="rotate(-90 56.7 34.8)">VCC</text>
<text x="62.1" y="30.1">U2</text>
<text x="62.7" y="33.9">Q</text>
<text x="103" y="30.9">100..1k</text>
<text x="139.1" y="31.7">C1</text>
<text x="139.1" y="34.3">2u</text>
<text x="150.9" y="32.7">C2</text>
<text x="150.9" y="35">0.1u</text>
<text x="167.6" y="32">Conn_01x02_Socket</text>
<text x="230.1" y="32.6">IN</text>
<text x="235.9" y="32.6">OUT</text>
<text x="47.5" y="39">CV</text>
<text x="61" y="39">DIS</text>
<text x="96" y="37.8">D1</text>
<text x="96" y="40.1">BAT42</text>
<text x="155.4" y="39">GND</text>
<text x="226.1" y="36.4">C3</text>
<text x="226.1" y="39">0.33uF</text>
<text x="235.8" y="36.6" transform="rotate(-90 235.8 36.6)">GND</text>
<text x="250.2" y="36.4">C4</text>
<text x="250.2" y="39">0.1uF</text>
<text x="47.5" y="44">R</text>
<text x="56.7" y="45.2" transform="rotate(-90 56.7 45.2)">GND</text>
<text x="59.1" y="47.9">NE555</text>
<text x="60.5" y="44">THR</text>
<text x="132.6" y="46.6">GND2</text>
<text x="154.8" y="46.6">+12V</text>
<text x="187.2" y="47.9">+12V</text>
<text x="232.9" y="47.9">GND</text>
<text x="95.8" y="50.5">Rrb1</text>
<text x="95.8" y="52.8">1k</text>
<text x="166.4" y="52.3">J2</text>
<text x="195.4" y="52.3">IRF9540N</text>
<text x="198.7" y="49.8">Q1</text>
<text x="209.1" y="50.6" transform="rotate(-90 209.1 50.6)">JP1</text>
<text x="232.6" y="52.3">L7812</text>
<text x="234.2" y="49.8">U3</text>
<text x="74.1" y="59.4">C5</text>
<text x="166.4" y="54.8">Conn_01x02_Socket</text>
<text x="226.7" y="59.9">C6</text>
<text x="230.8" y="56.1">IN</text>
<text x="236.6" y="56.1">OUT</text>
<text x="250.8" y="59.9">C7</text>
<text x="53.2" y="63.1">GND2</text>
<text x="74.1" y="61.7">33n</text>
<text x="75.7" y="64.4">R_Potentiometer</text>
<text x="87.7" y="61.8">RV1</text>
<text x="110.2" y="61.9">TPpwmC1</text>
<text x="110.2" y="64.2">TestPoint</text>
<text x="154.8" y="61.8">GND2</text>
<text x="211.7" y="61.9" transform="rotate(-90 211.7 61.9)">Jumper_2_Open</text>
<text x="226.7" y="62.5">0.33uF</text>
<text x="236.4" y="60.1" transform="rotate(-90 236.4 60.1)">GND</text>
<text x="250.8" y="62.5">0.1uF</text>
<text x="208.9" y="69.4">100</text>
<text x="209.5" y="66.9">R2</text>
<text x="224.2" y="72">J3</text>
<text x="232.9" y="71.3">GND2</text>
<text x="68.5" y="74.5">GND2</text>
<text x="95.8" y="73.4">Rlb1</text>
<text x="95.8" y="75.7">1k</text>
<text x="224.2" y="74.5">Conn_01x01_Socket</text>
<text x="65.9" y="89.1">+12V</text>
<text x="71.1" y="99.3">R3</text>
<text x="71.1" y="101.8">0.2</text>
<text x="168.8" y="101.8">U5G</text>
<text x="170.6" y="101" transform="rotate(-90 170.6 101)">14</text>
<text x="210.1" y="101.2">U4E</text>
<text x="211.8" y="100.4" transform="rotate(-90 211.8 100.4)">14</text>
<text x="68.3" y="106.8" transform="rotate(-90 68.3 106.8)">S</text>
<text x="168.3" y="104.4">4069</text>
<text x="171.7" y="107.1" transform="rotate(-90 171.7 107.1)">VDD</text>
<text x="209.6" y="103.7">4001</text>
<text x="213" y="106.4" transform="rotate(-90 213 106.4)">VDD</text>
<text x="61.5" y="109.6">G</text>
<text x="72.4" y="112">Q2</text>
<text x="72.4" y="109.4">IRF9321</text>
<text x="189.9" y="109.4">C9</text>
<text x="189.9" y="112">0.1uF</text>
<text x="231.1" y="108.8">C8</text>
<text x="231.1" y="111.4">0.1uF</text>
<text x="68.3" y="114.4" transform="rotate(-90 68.3 114.4)">D</text>
<text x="171.7" y="116.5" transform="rotate(-90 171.7 116.5)">VSS</text>
<text x="213" y="115.8" transform="rotate(-90 213 115.8)">VSS</text>
<text x="87.6" y="123.4">J4</text>
<text x="87.6" y="126">Conn_01x01_Socket</text>
<text x="184" y="120.9">GND</text>
<text x="225.3" y="120.2">GND</text>
<text x="168.8" y="129.8">GND</text>
<text x="210.1" y="129.1">GND</text>
<text x="245.8" y="136.1">4069</text>
<text x="246.3" y="133.6">U5B</text>
<text x="267.4" y="134.8">4001</text>
<text x="267.9" y="132.3">U4C</text>
<text x="40.6" y="141.2">J5</text>
<text x="40.6" y="143.7">Conn_01x01_Socket</text>
<text x="50.7" y="140.6">R5</text>
<text x="50.8" y="143.1">1k</text>
<text x="76.9" y="143.1">47k</text>
<text x="77.4" y="140.6">R6</text>
<text x="91.5" y="140.6">4069</text>
<text x="92.1" y="138">U5A</text>
<text x="108" y="140.6">4069</text>
<text x="108.6" y="138">U5F</text>
<text x="260.2" y="143.1">GND</text>
<text x="263.7" y="142.6">9</text>
<text x="238.6" y="146.9">GND</text>
<text x="245.7" y="147.5">U5E</text>
<text x="260.2" y="148.2">GND</text>
<text x="267.9" y="147.5">U4D</text>
<text x="59.7" y="150.7">D2</text>
<text x="59.7" y="153.3">1N47xxA</text>
<text x="74.9" y="150.7">R7</text>
<text x="74.9" y="153.3">100k</text>
<text x="88.9" y="153.3">0.33uF</text>
<text x="88.9" y="150.7">C10</text>
<text x="125.7" y="152">R8</text>
<text x="125.7" y="154.5">1k</text>
<text x="133.4" y="155.8">4001</text>
<text x="134" y="153.3">U4A</text>
<text x="150.5" y="155.8">4001</text>
<text x="151" y="153.3">U4B</text>
<text x="165.1" y="155.8">JP2</text>
<text x="245.1" y="150.1">4069</text>
<text x="267.4" y="150.1">4001</text>
<text x="55.1" y="160.9">GND</text>
<text x="70.4" y="160.9">GND</text>
<text x="83.1" y="160.9">GND</text>
<text x="165.1" y="158.3">Jumper_2_Open</text>
<text x="171.8" y="159.6">Conn_01x01_Pin</text>
<text x="178.5" y="157.1">J6</text>
<text x="238" y="160.9">GND</text>
<text x="260.2" y="158.3">GND</text>
<text x="40.6" y="167.9">J7</text>
<text x="50.1" y="167.2">R10</text>
<text x="76.8" y="167.2">R11</text>
<text x="91.5" y="167.2">4069</text>
<text x="92" y="164.7">U5C</text>
<text x="108" y="167.2">4069</text>
<text x="108.5" y="164.7">U5D</text>
<text x="166.4" y="166.3">D4</text>
<text x="260.2" y="163.4">GND</text>
<text x="40.6" y="170.4">Conn_01x01_Socket</text>
<text x="50.8" y="169.8">1k</text>
<text x="76.9" y="169.8">47k</text>
<text x="125.7" y="168.5">R9</text>
<text x="125.7" y="171">1k</text>
<text x="165.1" y="172.3">R4</text>
<text x="166.4" y="168.8">LED</text>
<text x="59.7" y="177.4">D3</text>
<text x="59.7" y="179.9">1N4742A</text>
<text x="74.9" y="177.4">R12</text>
<text x="74.9" y="179.9">100k</text>
<text x="88.9" y="179.9">0.33uF</text>
<text x="88.9" y="177.4">C11</text>
<text x="165.1" y="174.9">R</text>
<text x="161.2" y="182.5">GND</text>
<text x="55.1" y="187.6">GND</text>
<text x="70.4" y="187.6">GND</text>
<text x="83.1" y="187.6">GND</text>
</g>
<g font-size="1.8" fill="#a90000">
<text x="55.6" y="29.9" transform="rotate(-90 55.6 29.9)">8</text>
<text x="162.5" y="28.3">1</text>
<text x="44.4" y="32.8">2</text>
<text x="66" y="32.8">3</text>
<text x="162.5" y="30.9">2</text>
<text x="196.1" y="33.7">1</text>
<text x="203.8" y="33.7">2</text>
<text x="207.6" y="33.7">1</text>
<text x="215.2" y="33.7">2</text>
<text x="227.9" y="31.5">1</text>
<text x="240.6" y="31.5">3</text>
<text x="44.4" y="37.8">5</text>
<text x="66" y="37.8">7</text>
<text x="234.7" y="38.8" transform="rotate(-90 234.7 38.8)">2</text>
<text x="44.4" y="42.9">4</text>
<text x="55.6" y="47.7" transform="rotate(-90 55.6 47.7)">1</text>
<text x="66" y="42.9">6</text>
<text x="205" y="47.1">2</text>
<text x="212.7" y="47.1">1</text>
<text x="161.2" y="51.2">1</text>
<text x="161.2" y="53.7">2</text>
<text x="93.7" y="59.8" transform="rotate(-90 93.7 59.8)">1</text>
<text x="195.5" y="55">3</text>
<text x="203.1" y="55">2</text>
<text x="228.5" y="55">1</text>
<text x="241.2" y="55">3</text>
<text x="96.4" y="62">2</text>
<text x="199.8" y="62.3" transform="rotate(-90 199.8 62.3)">1</text>
<text x="235.3" y="62.3" transform="rotate(-90 235.3 62.3)">2</text>
<text x="93.7" y="66.1" transform="rotate(-90 93.7 66.1)">3</text>
<text x="219" y="72.1">1</text>
<text x="82.5" y="123.6">1</text>
<text x="170.6" y="120.7" transform="rotate(-90 170.6 120.7)">7</text>
<text x="211.8" y="120.1" transform="rotate(-90 211.8 120.1)">7</text>
<text x="263.7" y="137.5">8</text>
<text x="241.9" y="141.4">3</text>
<text x="253.3" y="141.4">4</text>
<text x="274.3" y="140.1">10</text>
<text x="39.1" y="144.9" transform="rotate(-90 39.1 144.9)">1</text>
<text x="87.6" y="145.8">1</text>
<text x="99" y="145.8">2</text>
<text x="103.5" y="145.8">13</text>
<text x="114.9" y="145.8">12</text>
<text x="165.2" y="153.1" transform="rotate(-90 165.2 153.1)">2</text>
<text x="240.6" y="155.3">11</text>
<text x="252.1" y="155.3">10</text>
<text x="263.1" y="152.8">12</text>
<text x="274.3" y="155.3">11</text>
<text x="129.7" y="158.5">1</text>
<text x="140.9" y="161">3</text>
<text x="146.9" y="158.5">5</text>
<text x="158" y="161">4</text>
<text x="165.2" y="160.7" transform="rotate(-90 165.2 160.7)">1</text>
<text x="176.5" y="161">1</text>
<text x="263.1" y="157.9">13</text>
<text x="129.7" y="163.6">2</text>
<text x="146.9" y="163.6">6</text>
<text x="39.1" y="171.5" transform="rotate(-90 39.1 171.5)">1</text>
<text x="87.6" y="172.5">5</text>
<text x="99" y="172.5">6</text>
<text x="104.1" y="172.5">9</text>
<text x="115.5" y="172.5">8</text>
</g>
<text font-size="1.8" fill="#009600" x="246.6" y="54.9">VCC_STAB2</text>
</svg>
